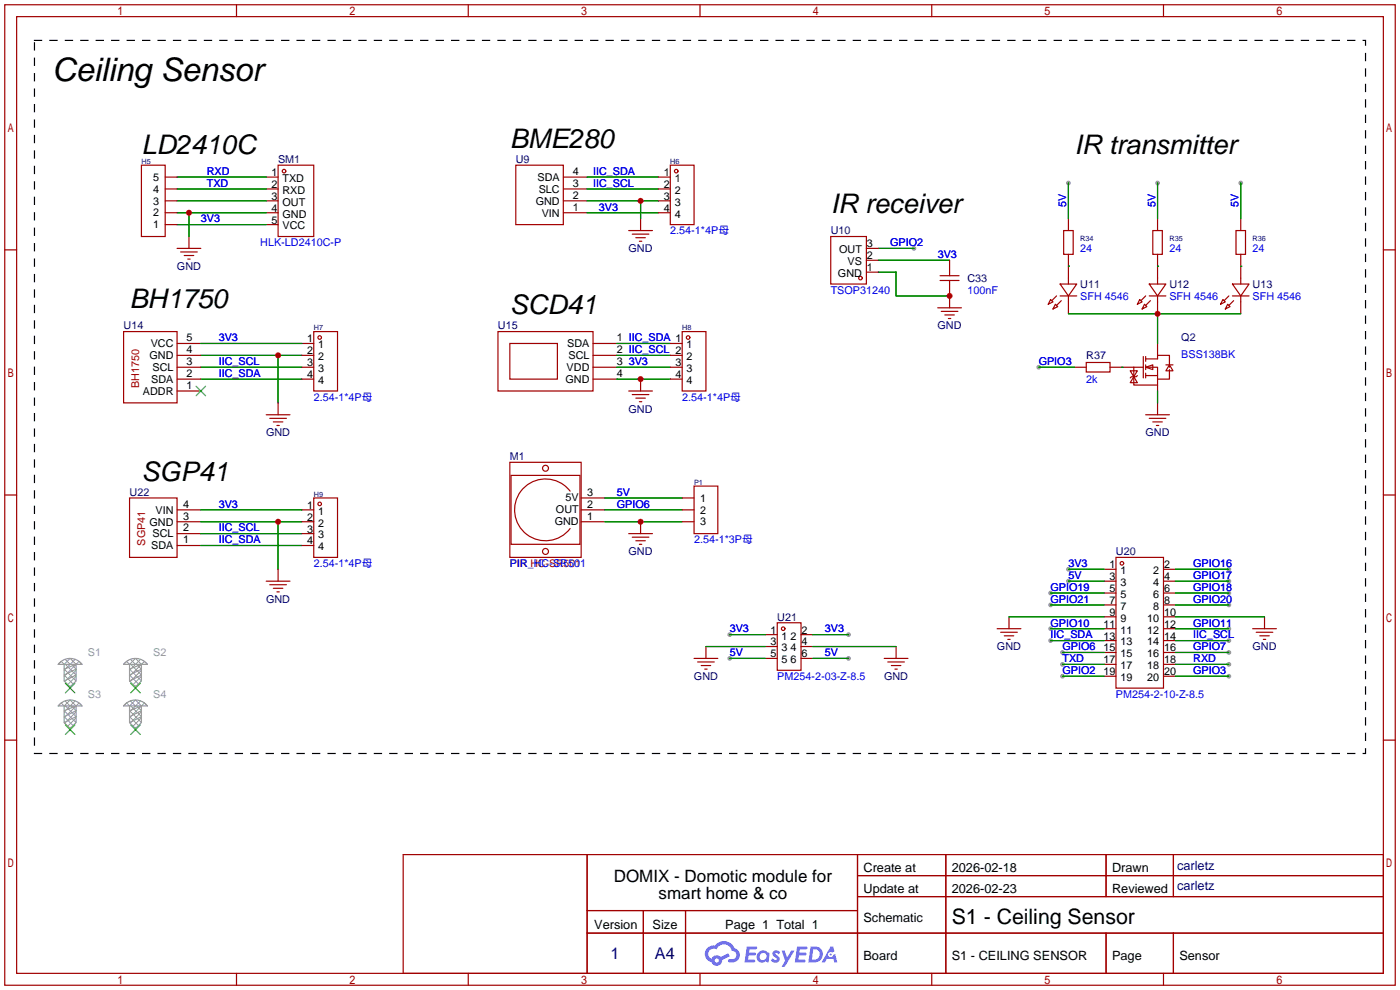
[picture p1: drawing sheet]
<svg xmlns="http://www.w3.org/2000/svg" width="299mm" height="212mm" viewBox="0 0 299 212" stroke-linecap="round" stroke-linejoin="round" font-family="sans-serif">
<g fill="#999">
<circle cx="222" cy="78.5" r=".51"/>
<circle cx="228.3" cy="39.1" r=".51"/>
<circle cx="247.4" cy="39.1" r=".51"/>
<circle cx="265.2" cy="39.1" r=".51"/>
<circle cx="195.3" cy="53.1" r=".51"/>
<circle cx="181.4" cy="135.6" r=".51"/>
<circle cx="181.4" cy="140.7" r=".51"/>
<circle cx="156" cy="135.6" r=".51"/>
<circle cx="156" cy="140.7" r=".51"/>
<circle cx="227.1" cy="144.5" r=".51"/>
<circle cx="227.1" cy="142" r=".51"/>
<circle cx="227.1" cy="139.4" r=".51"/>
<circle cx="224.5" cy="136.9" r=".51"/>
<circle cx="224.5" cy="134.4" r=".51"/>
<circle cx="228.3" cy="121.7" r=".51"/>
<circle cx="228.3" cy="124.2" r=".51"/>
<circle cx="224.5" cy="129.3" r=".51"/>
<circle cx="224.5" cy="126.7" r=".51"/>
<circle cx="262.6" cy="144.5" r=".51"/>
<circle cx="262.6" cy="142" r=".51"/>
<circle cx="262.6" cy="139.4" r=".51"/>
<circle cx="262.6" cy="136.9" r=".51"/>
<circle cx="262.6" cy="134.4" r=".51"/>
<circle cx="262.6" cy="129.3" r=".51"/>
<circle cx="262.6" cy="126.7" r=".51"/>
<circle cx="262.6" cy="124.2" r=".51"/>
<circle cx="262.6" cy="121.7" r=".51"/>
</g>
<g fill="none" stroke="#a10000" stroke-width=".25">
<path d="M1 1h297.2v209.6h-297.2zM3.6 3.6h292.1v204.4h-292.1zM50.5 1v2.6M100.1 1v2.6M149.6 1v2.6M199.1 1v2.6M248.7 1v2.6M1 53.4h2.6M295.7 53.4h2.5M1 105.8h2.6M295.7 105.8h2.5M1 158.2h2.6"/>
<path d="M295.7 158.2h2.5M50.5 208v2.6M100.1 208v2.6M149.6 208v2.6M199.1 208v2.6M248.7 208v2.6"/>
</g>
<g fill="#5487ff">
<path d="M165.3 203.3a.99 .99 0 0 1 1.4 .2l-.3 .5a.39 .39 0 0 0-.3-.3 .39 .39 0 0 0-.4 .1l.1 .1a1.02 1.02 0 0 1 .6 1.6 1.17 1.17 0 0 1-1.7-.2l.4-.5 .6 .4 .3-.1v-.3a1.01 1.01 0 0 1-.7-1.5z"/>
<path d="M167.1 203.2h.6l.5 1.5 .9-1.5h.7l-2.1 3.4h-.7l.8-1.3z"/>
<path d="M159.6 202.3h1.9l.3 .1-.1 .4-1.5 .1-.1 .7h1.2l.3 .3-.3 .3h-1.3l-.1 .9h1.4l.1 .3-.1 .2-2.2 .1z"/>
<path d="M170.4 202.3h1.9l.2 .1-.1 .4-1.5 .1-.1 .7h1.3l.3 .3-.4 .3h-1.2l-.2 .9h1.4l.2 .3-.2 .2-2.1 .1z"/>
<path d="M177.5 202.3h.6l.2 1-.5 .3a.57 .57 0 0 0-.8 .2 .57 .57 0 0 0 .4 .8 .57 .57 0 0 0 .7-.5l.4-.2 .5 1.8h-.7l-.2-.7h-1.4l-.4 .7h-.7z"/>
<path d="M173.2 202.3l-.4 3.4h1.1a1.73 1.73 0 0 0 1.9-1.7 1.73 1.73 0 0 0-2-1.7zM173.8 202.9a1.14 1.14 0 0 1 1.4 1.1 1.14 1.14 0 0 1-1.5 1.1h-.2z"/>
<path d="M162 203.6a1.26 1.26 0 0 0 0 1.8 1.26 1.26 0 0 0 1.7 .1l.5 .2 .3-1.9-.1-.2h-.4a1.21 1.21 0 0 0-2 0zM162.6 203.9a.76 .76 0 0 1 1 0 .76 .76 0 0 1 .1 1.1 .76 .76 0 0 1-1 .1l-.4-.6z"/>
<path d="M151.2 202.6a1.81 1.81 0 0 0 .9 3 1.18 1.18 0 0 0 1.3 .8 1.18 1.18 0 0 0 .9-1.2l1.7-.9-.4-.6-1.5 .8a1.2 1.2 0 0 0-2 .4 1.14 1.14 0 0 1-.6-1.6 1.14 1.14 0 0 1 1.7-.4 1.73 1.73 0 0 1 1.7-1.1 1.73 1.73 0 0 1 1.6 1.4 .94 .94 0 0 1 .8 1.2 .94 .94 0 0 1-1.3 .6 .36 .36 0 0 0-.4 .3 .36 .36 0 0 0 .3 .4 1.63 1.63 0 0 0 2.1-1 1.63 1.63 0 0 0-1-2.1 2.43 2.43 0 0 0-4.2-.5l-1 .1zM152.7 205.3a.45 .45 0 0 1 .9 0 .45 .45 0 0 1-.9 0z"/>
<circle cx="177.5" cy="204" r=".22"/>
</g>
<g fill="none" stroke="#a10000" stroke-width=".25">
<path d="M30.2 35.3h5.1v15.2h-5.1zM35.3 37.8h2.5M56.9 37.8h2.5M59.4 35.3h7.7v15.2h-7.7zM110.2 35.3h10.2v12.7h-10.2zM120.4 37.8h5.1M140.7 37.8h2.6M143.3 35.3h5v12.7h-5zM35.3 40.4h2.5M35.3 42.9h2.5M35.3 45.5h2.5M35.3 48h2.5"/>
<path d="M37.8 53.1h5.1M38.6 53.8h3.6M39.4 54.6h2M40.1 55.4h.5M40.4 50.5v2.6M56.9 40.4h2.5M56.9 42.9h2.5M56.9 45.5h2.5M56.9 48h2.5M120.4 40.4h5.1M120.4 42.9h5.1M120.4 45.5h5.1"/>
<path d="M134.4 49.3h5M135.1 50h3.6M135.9 50.8h2M136.7 51.6h.5M136.9 46.7v2.6M140.7 40.4h2.6M140.7 42.9h2.6M140.7 45.5h2.6M177.5 50.5h7.7v10.2h-7.7zM185.2 53.1h2.5M185.2 58.2h2.5M185.2 55.6h2.5"/>
<path d="M200.9 58.9h4.1M200.9 59.9h4.1M202.9 55.6v3.3M202.9 59.9v5.9M227.3 49.3h2.1v5.1h-2.1zM228.3 46.7v2.6M228.3 54.4v6.3M246.4 49.3h2v5.1h-2zM247.4 46.7v2.6M247.4 54.4v6.3M264.2 49.3h2v5.1h-2zM265.2 46.7v2.6"/>
<path d="M265.2 54.4v6.3M26.4 70.9h11.4v15.2h-11.4zM37.8 78.5h5.1M37.8 73.4h5.1M37.8 75.9h5.1M64.5 78.5h2.6M64.5 73.4h2.6M64.5 75.9h2.6M67.1 70.9h5v12.7h-5zM106.4 70.9h20.3v12.7h-20.3zM109 73.4h10.1v7.6h-10.1zM126.7 78.5h5.1"/>
<path d="M126.7 73.4h5.1M126.7 75.9h5.1M143.3 78.5h2.5M143.3 73.4h2.5M143.3 75.9h2.5M145.8 70.9h5.1v12.7h-5.1zM200.4 65.8h5.1M201.2 66.5h3.5M201.9 67.3h2.1M202.7 68.1h.5M224.5 64l.5 .5-1 .5zM225.6 65l.5 .5-1.1 .5z"/>
<path d="M225.8 63.2l-1 1.1M226.6 60.7h3.5l-1.8 2.5zM226.6 63.2h3.5M226.8 64.3l-1 1M228.3 63.2v3.9M229.6 78.5h2.6M232.2 77.5h5v2h-5zM237.2 78.5h7.1M241.6 79.2h1.5l-.8 1.3zM242.3 78.5v3.8h5.1M243.6 64l.5 .5-1 .5zM244.3 76.2v4.6"/>
<path d="M244.6 65l.5 .5-1 .5zM244.9 78.5l1.5-.5v1zM244.9 76.7h2.5v-.8h2.5v2.6M244.9 78.5h2.5v2.5M244.9 63.2l-1.1 1.1M244.9 76.2v1M244.9 78v1M244.9 79.8v1M245.6 60.7h3.6l-1.8 2.5zM245.6 63.2h3.6M245.9 64.3l-1 1M247.4 63.2v3.9"/>
<path d="M247.4 73.4v2.5M249.2 78h1.5M249.9 78l.8 1.2h-1.5zM249.9 79v2h-2.5M261.4 64l.5 .5-1 .5zM262.4 65l.5 .5-1 .5zM262.6 63.2l-1 1.1M263.4 60.7h3.6l-1.8 2.5zM263.4 63.2h3.6M263.7 64.3l-1.1 1M265.2 63.2v3.9M37.8 81h5.1"/>
<path d="M37.8 83.6h5.1M56.9 88.6h5.1M57.7 89.4h3.5M58.4 90.2h2.1M59.2 90.9h.5M59.4 86.1v2.5M64.5 81h2.6M109 98.8h15.2v20.3h-15.2zM126.7 81h5.1M134.4 83.6h5M135.1 84.3h3.6M135.9 85.1h2"/>
<path d="M136.7 85.9h.5M136.9 81v2.6M143.3 81h2.5M242.3 80.5l.8 1.3h-1.5zM243.1 80.3l-.3 .2h-1l-.2 .3M244.9 80.3h2.5M244.9 88.6h5M245.6 89.4h3.6M246.4 90.2h2M247.1 90.9h.5M247.4 81v2.6M247.4 86.1v2.5"/>
<path d="M27.7 106.4h10.1v12.7h-10.1zM37.8 116.6h5.1M37.8 114h5.1M37.8 111.5h5.1M37.8 109h5.1M64.5 116.6h2.6M64.5 114h2.6M64.5 111.5h2.6M64.5 109h2.6M67.1 106.4h5v12.7h-5zM109.2 101.6h14.8v14.7h-14.8zM121.8 105a6.6 6.6 0 0 0-9.7-.9 6.6 6.6 0 0 0 0 9.7 6.6 6.6 0 0 0 9.7-.8"/>
<path d="M124.2 111.5h5.1M124.2 109h5.1M124.2 106.4h5.1M134.4 114h5M135.1 114.8h3.6M135.9 115.6h2M136.7 116.3h.5M136.9 111.5v2.5M145.8 111.5h2.5M145.8 109h2.5M145.8 106.4h2.5M148.3 103.9h5.1v10.1h-5.1z"/>
<path d="M238.5 119.1h10.2v28h-10.2zM56.9 124.2h5.1M57.7 125h3.5M58.4 125.7h2.1M59.2 126.5h.5M59.4 121.7v2.5M150.9 138.2v2.5M163.6 135.6h2.5M163.6 138.2h2.5M166.1 133.1h5.1v10.2h-5.1zM171.2 135.6h2.5M171.2 138.2h2.5"/>
<path d="M191.5 138.2v2.5M213.1 134.4h5.1M213.9 135.1h3.5M214.6 135.9h2.1M215.4 136.7h.5M215.6 131.8v2.6M236 121.7h2.5M236 124.2h2.5M236 126.7h2.5M236 139.4h2.5M236 129.3h2.5M236 136.9h2.5"/>
<path d="M236 131.8h2.5M236 134.4h2.5M248.7 121.7h2.5M248.7 124.2h2.5M248.7 126.7h2.5M248.7 139.4h2.5M248.7 129.3h2.5M248.7 136.9h2.5M248.7 131.8h2.5M248.7 134.4h2.5M267.7 134.4h5.1M268.5 135.1h3.5"/>
<path d="M269.2 135.9h2.1M270 136.7h.5M270.3 131.8v2.6M148.3 140.7h5.1M149.1 141.5h3.6M149.9 142.2h2M150.6 143h.5M163.6 140.7h2.5M171.2 140.7h2.5M189 140.7h5.1M189.7 141.5h3.6M190.5 142.2h2"/>
<path d="M191.3 143h.5M236 144.5h2.5M236 142h2.5M248.7 144.5h2.5M248.7 142h2.5M86.2 182.6h209.5v25.4h-209.5zM125.5 182.6v25.4M125.5 194.6h57.8M125.5 199.4h170.2M137.5 194.6v13.4M146.5 194.6v13.4M183.3 182.6v25.4"/>
<path d="M183.3 187.1h112.4M183.3 191.6h112.4M202.1 182.6v25.4M236.4 182.6v9M236.4 199.4v8.6M250.8 182.6v9M250.8 199.4v8.6"/>
<circle cx="60.7" cy="36.6" r=".38"/>
<circle cx="144.5" cy="36.6" r=".38"/>
<circle cx="183.9" cy="59.4" r=".38"/>
<circle cx="68.3" cy="72.1" r=".38"/>
<circle cx="147.1" cy="72.1" r=".38"/>
<circle cx="68.3" cy="107.7" r=".38"/>
<circle cx="116.6" cy="117.9" r=".63"/>
<circle cx="116.6" cy="100.1" r=".63"/>
<circle cx="167.4" cy="134.4" r=".38"/>
<circle cx="239.8" cy="120.4" r=".38"/>
</g>
<g fill="none" stroke="#008700" stroke-width=".25">
<path d="M37.8 37.8h19.1M125.5 37.8h15.2M228.3 39.1v7.6M247.4 39.1v7.6M265.2 39.1v7.6M37.8 40.4h19.1M37.8 45.5h19.1M37.8 42.9h19.1M37.8 48h19.1M40.4 45.5v5M125.5 40.4h15.2M125.5 45.5h15.2"/>
<path d="M125.5 42.9h15.2M136.9 42.9v3.8M187.7 55.6h15.2M187.7 58.2h3.8v5h11.4M187.7 53.1h7.6M228.3 56.9h.1M247.4 56.9h.1M265.2 56.9h.1M42.9 78.5h21.6M42.9 75.9h21.6M42.9 73.4h21.6M59.4 75.9v10.2"/>
<path d="M131.8 78.5h11.5M131.8 75.9h11.5M131.8 73.4h11.5M222 78.5h7.6M228.3 67.1h36.9M239.8 78.5h.1M247.4 67.1v6.3M42.9 81h21.6M131.8 81h11.5M247.4 83.6v2.5M42.9 111.5h21.6M42.9 116.6h21.6"/>
<path d="M42.9 114h21.6M42.9 109h21.6M59.4 111.5v10.2M129.3 111.5h16.5M129.3 109h16.5M129.3 106.4h16.5M150.9 138.2h12.7M156 135.6h7.6M173.7 138.2h17.8M173.7 135.6h7.7M215.6 131.8h20.4M224.5 136.9h11.5"/>
<path d="M224.5 134.4h11.5M224.5 129.3h11.5M224.5 126.7h11.5M227.1 139.4h8.9M228.3 121.7h7.7M228.3 124.2h7.7M251.2 139.4h11.4M251.2 136.9h11.4M251.2 134.4h11.4M251.2 121.7h11.4M251.2 124.2h11.4M251.2 129.3h11.4"/>
<path d="M251.2 126.7h11.4M251.2 131.8h19.1M156 140.7h7.6M173.7 140.7h7.7M227.1 144.5h8.9M227.1 142h8.9M251.2 144.5h11.4M251.2 142h11.4"/>
</g>
<path d="M41.9 82.5l2 2.1M43.9 82.5l-2 2.1M14 154.9l2 2.1M14 146.1l2 2M16 154.9l-2 2.1M16 146.1l-2 2M27.9 146.1l2.1 2M27.9 154.9l2.1 2.1M30 146.1l-2.1 2M30 154.9l-2.1 2.1" fill="none" stroke="#3c3" stroke-width=".25"/>
<path d="M7.4 8.6h284.4v152.4h-284.4z" fill="none" stroke="#000" stroke-width=".25" stroke-dasharray="1.5 1.8"/>
<g fill="none" stroke="#999" stroke-width=".25">
<path d="M12.9 150.4a3.2 3.2 0 0 1 4.6 .5h-5.1zM12.9 141.5a3.2 3.2 0 0 1 4.6 .5h-5.1zM13.7 150.9v3.5l1.3 1.3 1.3-1.3v-3.5l-2.6 1M13.7 142v3.5l1.3 1.3 1.3-1.3v-3.5l-2.6 1M15 146.6v.5M15 155.4v.6M16.3 151.9l-2.6 1.3M16.3 153.2l-2.6 1.2M16.3 143l-2.6 1.3M16.3 144.3l-2.6 1.2M26.9 141.5a3.2 3.2 0 0 1 4.6 .5h-5.1zM26.9 150.4a3.2 3.2 0 0 1 4.6 .5h-5.1z"/>
<path d="M27.7 142v3.5l1.3 1.3 1.2-1.3v-3.5l-2.5 1M27.7 150.9v3.5l1.3 1.3 1.2-1.3v-3.5l-2.5 1M29 146.6v.5M29 155.4v.6M30.2 143l-2.5 1.3M30.2 144.3l-2.5 1.2M30.2 151.9l-2.5 1.3M30.2 153.2l-2.5 1.2"/>
</g>
<g fill="none" stroke="#999" stroke-width=".21">
<path d="M12.4 150.9l.7-.7 .6 .7 1.3-1.3 1.3 1.3M12.4 142l.7-.6 .6 .6 1.3-1.3 1.3 1.3M13.7 153.2l1.9 1.9M13.7 151.9l2.6 2.5M13.7 144.3l1.9 1.9M13.7 143l2.6 2.5M13.9 149.8l1.1 1.1M13.9 140.9l1.1 1.1M14 150.9l2.3 2.3M14 142l2.3 2.3M15.2 150.9l1.1 1M15.2 142l1.1 1"/>
<path d="M16.1 149.8l-2.4 2.3M16.1 140.9l-2.4 2.4M16.3 152.1l-2.5 2.5M16.3 153.4l-1.8 1.8M16.3 143.3l-2.5 2.4M16.3 144.5l-1.8 1.8M17.5 150.9l-.6-.7-3.2 3.2M17.5 142l-.6-.6-3.2 3.1M26.4 142l.7-.6 .6 .6 1.3-1.3 1.2 1.3M26.4 150.9l.7-.7 .6 .7 1.3-1.3 1.2 1.3M27.7 144.3l1.9 1.9M27.7 143l2.5 2.5"/>
<path d="M27.7 153.2l1.9 1.9M27.7 151.9l2.5 2.5M27.9 140.9l1.1 1.1M27.9 149.8l1.1 1.1M27.9 142l2.3 2.3M27.9 150.9l2.3 2.3M29.2 142l1 1M29.2 150.9l1 1M30 140.9l-2.3 2.4M30 149.8l-2.3 2.3M30.2 143.3l-2.4 2.4M30.2 144.5l-1.8 1.8"/>
<path d="M30.2 152.1l-2.4 2.5M30.2 153.4l-1.8 1.8M31.5 142l-.6-.6-3.2 3.1M31.5 150.9l-.6-.7-3.2 3.2"/>
</g>
<g fill="#c00">
<circle cx="247.4" cy="67.1" r=".63"/>
<circle cx="202.9" cy="63.2" r=".63"/>
<circle cx="59.4" cy="75.9" r=".63"/>
<circle cx="136.9" cy="42.9" r=".63"/>
<circle cx="40.4" cy="45.5" r=".63"/>
<circle cx="136.9" cy="81" r=".63"/>
<circle cx="59.4" cy="111.5" r=".63"/>
<circle cx="136.9" cy="111.5" r=".63"/>
</g>
<text font-size="6.9" x="11.2" y="17.4">Ceiling Sensor</text>
<g font-size="5.8">
<text x="30.2" y="32.9">LD2410C</text>
<text x="109" y="31.6">BME280</text>
<text x="229.6" y="32.9">IR transmitter</text>
<text x="177.5" y="45.6">IR receiver</text>
<text x="27.7" y="65.9">BH1750</text>
<text x="109" y="67.2">SCD41</text>
<text x="30.2" y="102.7">SGP41</text>
</g>
<text font-size="4.5" x="203.4" y="197.5">S1 - Ceiling Sensor</text>
<g font-size="3.6">
<text x="131.2" y="188.5">DOMIX - Domotic module for</text>
<text x="140.8" y="192.2">smart home &amp; co</text>
</g>
<g font-size="3.5" fill="#000080">
<text x="130.5" y="204.9">1</text>
<text x="140" y="204.9">A4</text>
</g>
<g font-size="2.7" fill="#000080">
<text x="251.6" y="185.9">carletz</text>
<text x="251.6" y="190.2">carletz</text>
</g>
<g font-size="2.7">
<text x="184.5" y="186.3">Create at</text>
<text x="184.5" y="190.8">Update at</text>
<text x="203.4" y="186.3">2026-02-18</text>
<text x="203.4" y="190.8">2026-02-23</text>
<text x="237.7" y="186.3">Drawn</text>
<text x="237.7" y="190.8">Reviewed</text>
<text x="184.5" y="197">Schematic</text>
<text x="127" y="198.5">Version</text>
<text x="139.5" y="198.5">Size</text>
<text x="155" y="198.5">Page 1 Total 1</text>
<text x="184.5" y="205.2">Board</text>
<text x="203.4" y="205.2">S1 - CEILING SENSOR</text>
<text x="237.7" y="205.2">Page</text>
<text x="252.1" y="205.2">Sensor</text>
</g>
<g font-size="2.3" fill="#000080">
<text x="59.4" y="34.8">SM1</text>
<text x="110.2" y="34.8">U9</text>
<text x="134.3" y="53.9">GND</text>
<text x="177.5" y="50.1">U10</text>
<text x="37.8" y="57.7">GND</text>
<text x="206.8" y="60.2">C33</text>
<text x="230.9" y="61.5">U11</text>
<text x="249.9" y="61.5">U12</text>
<text x="267.7" y="61.5">U13</text>
<text x="26.4" y="70.4">U14</text>
<text x="106.4" y="70.4">U15</text>
<text x="200.4" y="70.4">GND</text>
<text x="232.2" y="76.8">R37</text>
<text x="252.5" y="72.9">Q2</text>
<text x="134.3" y="88.2">GND</text>
<text x="56.9" y="93.3">GND</text>
<text x="244.8" y="93.3">GND</text>
<text x="109" y="98.3">M1</text>
<text x="27.7" y="106">U22</text>
<text x="134.3" y="118.7">GND</text>
<text x="238.5" y="118.7">U20</text>
<text x="56.9" y="128.8">GND</text>
<text x="166.1" y="132.6">U21</text>
<text x="213.1" y="139">GND</text>
<text x="267.7" y="139">GND</text>
<text x="148.3" y="145.3">GND</text>
<text x="189" y="145.3">GND</text>
</g>
<g font-size="2.3">
<text x="32.8" y="41.2">4</text>
<text x="32.8" y="38.6">5</text>
<text x="58" y="37.6">1</text>
<text x="58" y="40.2">2</text>
<text x="60.4" y="38.9">TXD</text>
<text x="60.4" y="41.4">RXD</text>
<text x="114.9" y="38.7">SDA</text>
<text x="115.1" y="41.2">SLC</text>
<text x="122.4" y="37.4">4</text>
<text x="122.4" y="39.9">3</text>
<text x="141.8" y="37.6">1</text>
<text x="141.8" y="40.2">2</text>
<text x="144.2" y="38.9">1</text>
<text x="144.2" y="41.4">2</text>
<text x="32.8" y="46.3">2</text>
<text x="32.8" y="43.7">3</text>
<text x="58" y="42.7">3</text>
<text x="58" y="45.2">4</text>
<text x="58" y="47.8">5</text>
<text x="60.4" y="44">OUT</text>
<text x="60.4" y="46.5">GND</text>
<text x="114.5" y="43.7">GND</text>
<text x="115.8" y="46.3">VIN</text>
<text x="122.4" y="42.5">2</text>
<text x="122.4" y="45">1</text>
<text x="141.8" y="42.7">3</text>
<text x="141.8" y="45.2">4</text>
<text x="144.2" y="44">3</text>
<text x="144.2" y="46.5">4</text>
<text x="32.8" y="48.8">1</text>
<text x="60.4" y="49">VCC</text>
<text x="185.3" y="52.9">3</text>
<text x="179.1" y="59.2">GND</text>
<text x="179.4" y="54.1">OUT</text>
<text x="181.1" y="56.7">VS</text>
<text x="185.3" y="57.9">1</text>
<text x="185.3" y="55.4">2</text>
<text x="32" y="76.8">GND</text>
<text x="32.2" y="74.2">VCC</text>
<text x="39.9" y="72.9">5</text>
<text x="39.9" y="75.5">4</text>
<text x="65.6" y="73.2">1</text>
<text x="65.6" y="75.7">2</text>
<text x="68" y="74.4">1</text>
<text x="68" y="77">2</text>
<text x="121.2" y="74.2">SDA</text>
<text x="121.5" y="76.8">SCL</text>
<text x="131.8" y="72.9">1 IIC_SDA 1</text>
<text x="131.8" y="75.5">2 IIC_SCL 2</text>
<text x="146.7" y="74.4">1</text>
<text x="146.7" y="77">2</text>
<text x="32.3" y="81.8">SDA</text>
<text x="32.6" y="79.3">SCL</text>
<text x="39.9" y="78">3</text>
<text x="39.9" y="80.6">2</text>
<text x="39.9" y="83.1">1</text>
<text x="65.6" y="78.3">3</text>
<text x="65.6" y="80.8">4</text>
<text x="68" y="79.5">3</text>
<text x="68" y="82.1">4</text>
<text x="120.9" y="81.8">GND</text>
<text x="121.1" y="79.3">VDD</text>
<text x="131.8" y="78">3</text>
<text x="131.8" y="80.6">4</text>
<text x="144.4" y="78.3">3</text>
<text x="144.4" y="80.8">4</text>
<text x="146.7" y="79.5">3</text>
<text x="146.7" y="82.1">4</text>
<text x="30.5" y="84.4">ADDR</text>
<text x="120.9" y="107.1">5V</text>
<text x="125.5" y="106.1">3</text>
<text x="149.6" y="107.2">1</text>
<text x="32" y="112.3">GND</text>
<text x="33.2" y="109.8">VIN</text>
<text x="39.1" y="113.6">2</text>
<text x="39.1" y="111">3</text>
<text x="39.1" y="108.5">4</text>
<text x="65.6" y="108.7">1</text>
<text x="65.6" y="111.3">2</text>
<text x="65.6" y="113.8">3</text>
<text x="68" y="110">1</text>
<text x="68" y="112.5">2</text>
<text x="118.6" y="112.2">GND</text>
<text x="118.8" y="109.6">OUT</text>
<text x="125.5" y="111.1">1</text>
<text x="125.5" y="108.6">2</text>
<text x="149.6" y="109.8">2</text>
<text x="149.6" y="112.3">3</text>
<text x="32.3" y="117.4">SDA</text>
<text x="32.6" y="114.9">SCL</text>
<text x="39.1" y="116.1">1</text>
<text x="65.6" y="116.4">4</text>
<text x="68" y="115.1">3</text>
<text x="68" y="117.6">4</text>
<text x="237.1" y="121.4">1</text>
<text x="237.1" y="124">3</text>
<text x="239.4" y="122.7">1</text>
<text x="239.4" y="125.2">3</text>
<text x="246.4" y="125.2">4</text>
<text x="246.4" y="122.7">2</text>
<text x="248.8" y="124">4</text>
<text x="248.8" y="121.4">2</text>
<text x="237.1" y="126.5">5</text>
<text x="237.1" y="129.1">7</text>
<text x="237.1" y="131.6">9</text>
<text x="239.4" y="127.8">5</text>
<text x="239.4" y="130.3">7</text>
<text x="246.4" y="130.3">8</text>
<text x="246.4" y="127.8">6</text>
<text x="248.8" y="131.6">10</text>
<text x="248.8" y="129.1">8</text>
<text x="248.8" y="126.5">6</text>
<text x="164.7" y="135.4">1</text>
<text x="164.7" y="137.9">3</text>
<text x="167.1" y="136.7">1</text>
<text x="169" y="136.7">2</text>
<text x="171.3" y="137.9">4</text>
<text x="171.3" y="135.4">2</text>
<text x="235.8" y="134.1">11</text>
<text x="235.8" y="136.7">13</text>
<text x="239.4" y="132.9">9</text>
<text x="239.4" y="135.4">11</text>
<text x="239.4" y="137.9">13</text>
<text x="245.2" y="137.9">14</text>
<text x="245.2" y="135.4">12</text>
<text x="245.2" y="132.9">10</text>
<text x="248.8" y="136.7">14</text>
<text x="248.8" y="134.1">12</text>
<text x="164.7" y="140.5">5</text>
<text x="167.1" y="139.2">3</text>
<text x="167.1" y="141.8">5</text>
<text x="169" y="141.8">6</text>
<text x="169" y="139.2">4</text>
<text x="171.3" y="140.5">6</text>
<text x="235.8" y="139.2">15</text>
<text x="235.8" y="141.8">17</text>
<text x="239.4" y="140.5">15</text>
<text x="239.4" y="143">17</text>
<text x="245.2" y="143">18</text>
<text x="245.2" y="140.5">16</text>
<text x="248.8" y="141.8">18</text>
<text x="248.8" y="139.2">16</text>
<text x="235.8" y="144.3">19</text>
<text x="239.4" y="145.6">19</text>
<text x="245.2" y="145.6">20</text>
<text x="248.8" y="144.3">20</text>
</g>
<g font-size="2.3" fill="#00f">
<text x="44.2" y="37.4">RXD</text>
<text x="44.2" y="39.9">TXD</text>
<text x="126.7" y="39.9">IIC_SCL</text>
<text x="126.7" y="37.4">IIC_SDA</text>
<text x="42.9" y="47.5">3V3</text>
<text x="128" y="45">3V3</text>
<text x="227.9" y="44.2" transform="rotate(-90 227.9 44.2)">5V</text>
<text x="246.9" y="44.2" transform="rotate(-90 246.9 44.2)">5V</text>
<text x="264.7" y="44.2" transform="rotate(-90 264.7 44.2)">5V</text>
<text x="55.6" y="52.6">HLK-LD2410C-P</text>
<text x="143.3" y="50.1">2.54-1*4P母</text>
<text x="190.2" y="52.6">GPIO2</text>
<text x="230.9" y="53.9">24</text>
<text x="249.9" y="53.9">24</text>
<text x="267.7" y="53.9">24</text>
<text x="200.4" y="55.2">3V3</text>
<text x="177.5" y="62.8">TSOP31240</text>
<text x="206.8" y="62.8">100nF</text>
<text x="230.9" y="64.1">SFH 4546</text>
<text x="249.9" y="64.1">SFH 4546</text>
<text x="267.7" y="64.1">SFH 4546</text>
<text x="46.7" y="72.9">3V3</text>
<text x="252.5" y="76.5">BSS138BK</text>
<text x="46.7" y="80.6">IIC_SDA</text>
<text x="46.7" y="78">IIC_SCL</text>
<text x="134.4" y="78">3V3</text>
<text x="222" y="78">GPIO3</text>
<text x="232.2" y="81.8">2k</text>
<text x="67.1" y="85.6">2.54-1*4P母</text>
<text x="145.8" y="85.6">2.54-1*4P母</text>
<text x="131.8" y="106">5V</text>
<text x="46.7" y="113.6">IIC_SCL</text>
<text x="46.7" y="108.5">3V3</text>
<text x="131.8" y="108.5">GPIO6</text>
<text x="46.7" y="116.1">IIC_SDA</text>
<text x="148.3" y="116.1">2.54-1*3P母</text>
<text x="67.1" y="121.2">2.54-1*4P母</text>
<text x="109" y="121.2">PIR_HC-SR501</text>
<text x="228.3" y="121.2">3V3</text>
<text x="228.3" y="123.7">5V</text>
<text x="255" y="123.7">GPIO17</text>
<text x="255" y="121.2">GPIO16</text>
<text x="224.5" y="128.8">GPIO21</text>
<text x="224.5" y="126.3">GPIO19</text>
<text x="255" y="128.8">GPIO20</text>
<text x="255" y="126.3">GPIO18</text>
<text x="156" y="135.2">3V3</text>
<text x="176.3" y="135.2">3V3</text>
<text x="224.5" y="136.4">IIC_SDA</text>
<text x="224.5" y="133.9">GPIO10</text>
<text x="255" y="136.4">IIC_SCL</text>
<text x="255" y="133.9">GPIO11</text>
<text x="156" y="140.3">5V</text>
<text x="176.3" y="140.3">5V</text>
<text x="227.1" y="141.5">TXD</text>
<text x="227.1" y="139">GPIO6</text>
<text x="255" y="141.5">RXD</text>
<text x="255" y="139">GPIO7</text>
<text x="166.1" y="145.3">PM254-2-03-Z-8.5</text>
<text x="227.1" y="144.1">GPIO2</text>
<text x="238.5" y="149.1">PM254-2-10-Z-8.5</text>
<text x="255" y="144.1">GPIO3</text>
</g>
<g font-size="2.3" fill="#a00000">
<text x="29.8" y="83" transform="rotate(-90 29.8 83)">BH1750</text>
<text x="31" y="116.6" transform="rotate(-90 31 116.6)">SGP41</text>
</g>
<g font-size="2.3" fill="#999">
<text x="18.8" y="140.3">S1</text>
<text x="32.8" y="140.3">S2</text>
<text x="18.8" y="149.1">S3</text>
<text x="32.8" y="149.1">S4</text>
</g>
<text font-size="2.2" fill="#a00000" x="109" y="121.1">PIR HC-SR501</text>
<g font-size="1.6" fill="#000080">
<text x="30.2" y="35">H5</text>
<text x="143.3" y="35">H6</text>
<text x="230.9" y="51.5">R34</text>
<text x="249.9" y="51.5">R35</text>
<text x="267.7" y="51.5">R36</text>
<text x="67.1" y="70.6">H7</text>
<text x="145.8" y="70.6">H8</text>
<text x="67.1" y="106.1">H9</text>
<text x="148.3" y="103.6">P1</text>
</g>
</svg>
